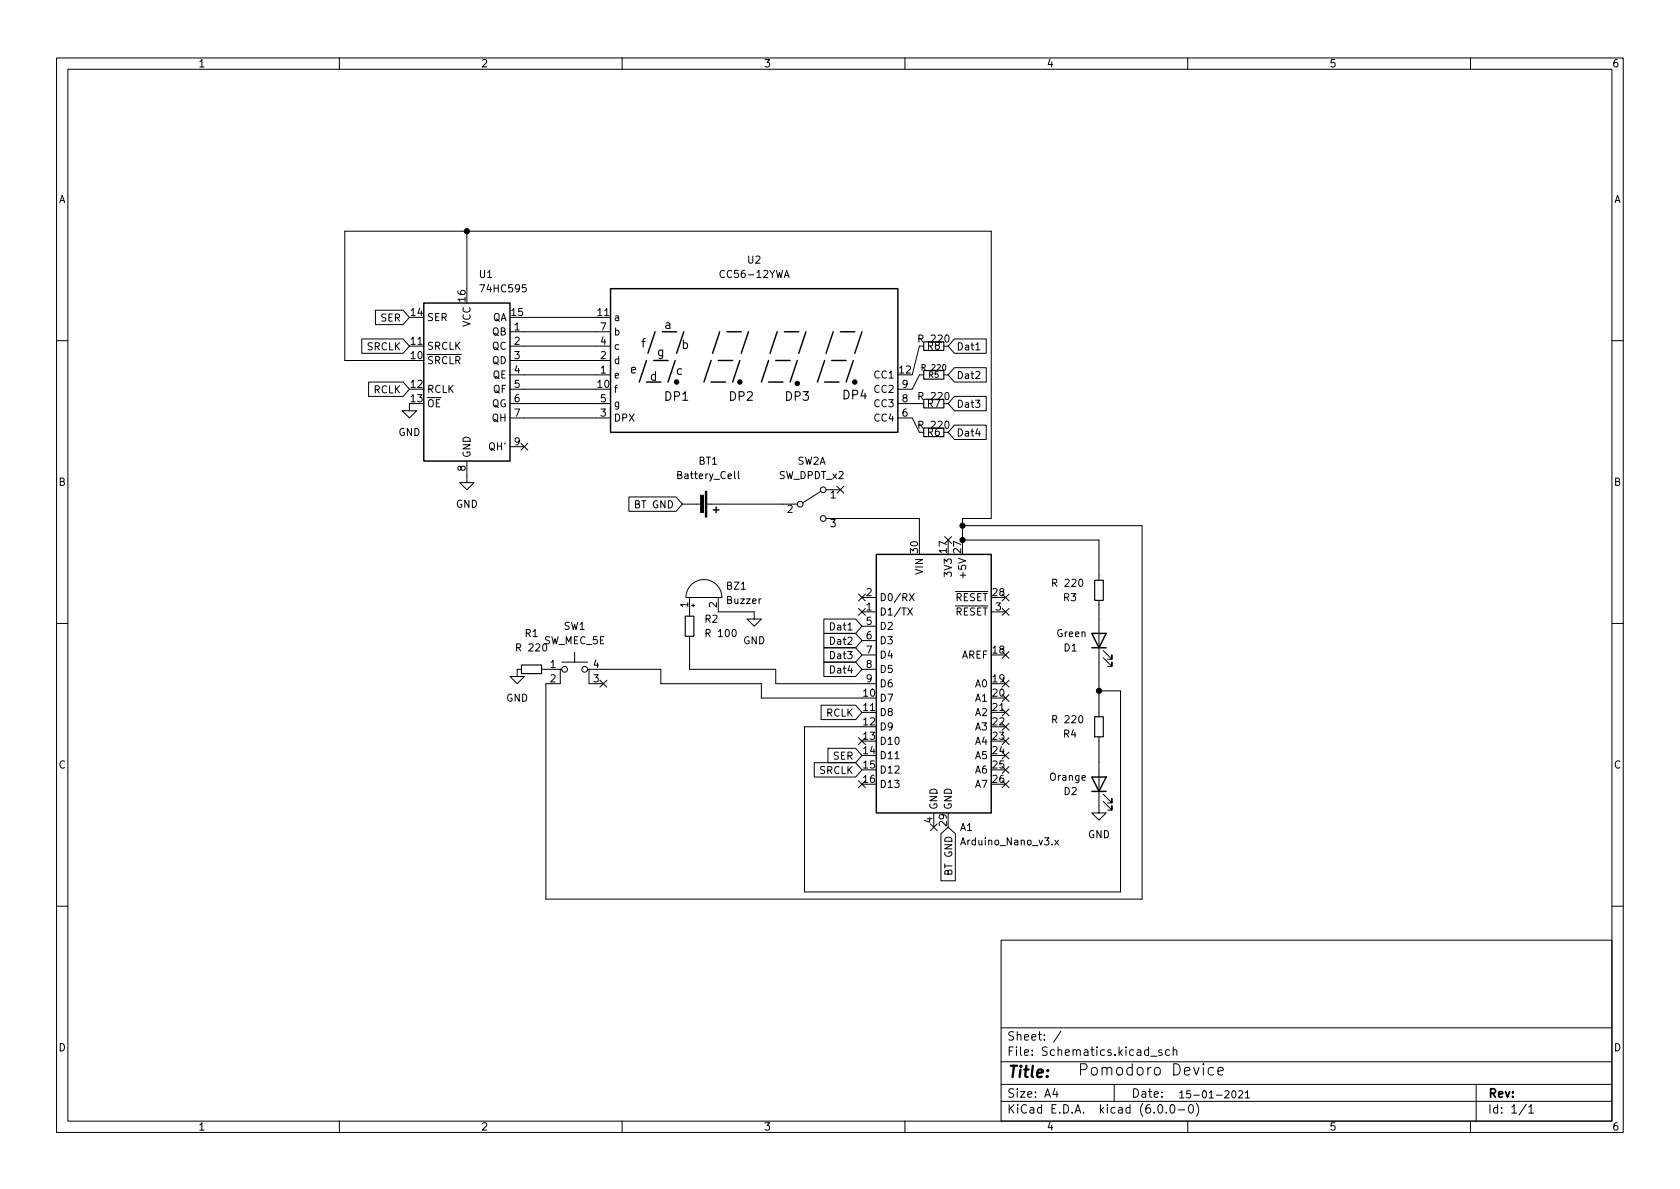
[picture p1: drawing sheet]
<svg xmlns="http://www.w3.org/2000/svg" width="297mm" height="210mm" viewBox="0 0 297 210" stroke-linecap="round" stroke-linejoin="round" font-family="sans-serif">
<g fill="none" stroke="#000" stroke-width=".18">
<path d="M10 10.2h277v190.1h-277zM12 12.2h273v186.1h-273zM60 10.2v2M110 10.2v2M160 10.2v2M210 10.2v2M260 10.2v2M64 59.9h7.3l1.1 1.3-1.1 1.3h-7.3zM66.4 54.9h4.9l1.1 1.2-1.1 1.3h-4.9zM82.5 40.9v10.1M90.2 58.7h17.7M92.7 56.1h15.2"/>
<path d="M138.7 49.1l.4-1.3 .4 1.3M168.8 59.9h5.6v2.6h-5.6l-1.2-1.3zM10 60.2h2M65.2 67.6h6.1l1.1 1.2-1.1 1.3h-6.1zM72.4 71.4v1.2h1.3l-1.3 1.3-1.3-1.3h1.3M72.4 63.7h-11.4v-22.8h114.3v50.8h-5.1v3.8h24.1v7.1M72.4 61.2h2.5M90.2 66.3h17.7M90.2 63.7h17.7M90.2 73.9h17.7M90.2 61.2h17.7M90.2 71.4h17.7"/>
<path d="M90.2 68.8h15.2M90.2 79h2.5M92.1 78.4l1.2 1.2M93.3 78.4l-1.2 1.2M158.7 73.9h2.6l1.3 2.5M158.7 71.4h3.9M162.6 61.2l-1.3 5.1M163.3 66.3h-.7l-1.3 2.5h-2.6M166.9 66.3h.7M168.8 70.1h5.6v2.5h-5.6l-1.2-1.2zM168.8 75.2h5.6v2.5h-5.6l-1.2-1.3zM168.8 65h5.6v2.6h-5.6l-1.2-1.3z"/>
<path d="M172.5 61.9h.8M285 60.2h2M82.5 81.5v3.8h1.3l-1.3 1.3-1.2-1.3h1.2M111.2 87.9h8.3l1.1 1.2-1.1 1.3h-8.3zM120.6 89.1h3.4M125 89.1h16M130.5 83.4v1.1l.2 .1M145.2 86.9l-3.2 2M146 86.6h2.6M146 91.7h16.6v3.8M148 86l1.2 1.2M149.2 86l-1.2 1.2"/>
<path d="M167 94.9l1.2 1.2M168.2 94.9l-1.2 1.2M170.2 93h31.7v66h-105.4v-38.1h2.6v-2.5h.2M10 110.2h2M92.2 118.4h-.8v1.2h1.3l-1.3 1.3-1.2-1.3h1.2M95.8 118.4h3.3M99.3 117.1h4.6M101.6 115.3v1.8M103.9 118.4h.2v2.5h2.6M104.1 118.4h12.7v2.5h17.8v2.5h17.8M121.9 112.5v5.9h15.3v2.5h17.7M121.9 105.7v3.3"/>
<path d="M122.2 103.4a3.2 3.2 0 0 1 3.5-.7 3.2 3.2 0 0 1 1.9 3h-6.3a3.2 3.2 0 0 1 .9-2.3zM122.3 107.1h.5M122.6 106.8v.5M127 105.7v2.5h6.3v1.3h1.3l-1.3 1.2-1.2-1.2h1.2M145.7 117.1h5.6l1.1 1.3-1.1 1.2h-5.6zM145.7 114.5h5.6l1.1 1.3-1.1 1.3h-5.6zM145.7 109.5h5.6l1.1 1.2-1.1 1.3h-5.6zM145.7 112h5.6l1.1 1.3-1.1 1.2h-5.6zM151.8 107.6l1.2 1.2M151.8 105l1.2 1.3M152.4 118.4h2.5M152.4 108.2h2.5"/>
<path d="M152.4 105.7h2.5M152.4 110.7h2.5M152.4 113.3h2.5M152.4 115.8h2.5M153 107.6l-1.2 1.2M153 105l-1.2 1.3M160.5 107.5l.8 1.3M160.8 105l.8 1.2M161.3 107.5l-.8 1.3M161.6 105l-.8 1.2M175.3 108.2h2.5M177.2 115.2l1.2 1.2"/>
<path d="M177.2 105l1.2 1.3M177.2 107.6l1.2 1.2M178.4 115.2l-1.2 1.2M178.4 105l-1.2 1.3M178.4 107.6l-1.2 1.2M194.3 106.2v20.5M195.1 116.3l1.5 1.6v-.8v.8h-.8M195.1 115.1l1.5 1.5v-.8v.8h-.8M285 110.2h2M106.1 120.3l1.2 1.2M107.3 120.3l-1.2 1.2M144 134.9h7.3l1.1 1.2-1.1 1.3h-7.3z"/>
<path d="M145.2 124.7h6.1l1.1 1.3-1.1 1.2h-6.1zM146.4 132.3h4.9l1.1 1.3-1.1 1.3h-4.9zM151.8 138.1l1.2 1.2M151.8 130.4l1.2 1.3M152.4 126h2.5M153 138.1l-1.2 1.2M153 130.4l-1.2 1.3M158.2 134.2h.8M175.3 126h2.5M177.2 138.1l1.2 1.2M177.2 125.4l1.2 1.2M177.2 120.3l1.2 1.2"/>
<path d="M177.2 127.9l1.2 1.2M177.2 130.4l1.2 1.3M177.2 133l1.2 1.2M177.2 135.5l1.2 1.2M177.2 122.8l1.2 1.2M178.4 133l-1.2 1.2M178.4 138.1l-1.2 1.2M178.4 125.4l-1.2 1.2M178.4 120.3l-1.2 1.2M178.4 127.9l-1.2 1.2M178.4 130.4l-1.2 1.3M178.4 135.5l-1.2 1.2"/>
<path d="M178.4 122.8l-1.2 1.2M194.3 130.3v13.5h1.3l-1.3 1.2-1.3-1.2h1.3M194.3 122.2h3.8v35.5h-55.9v-29.2h10.2M164.5 145.7l1.2 1.2M165.1 143.8v2.5M165.7 145.7l-1.2 1.2M166.4 147.4l1.2-1.1 1.3 1.1v8.4h-2.5zM186.5 148.6l.7 .8M187.2 148.6l-.7 .8M195.1 141.7l1.5 1.6v-.8v.8h-.8M195.1 140.5l1.5 1.5v-.8v.8h-.8M10 160.2h2"/>
<path d="M177 166.3h108v32h-108zM285 160.2h2M60 198.3v2M110 198.3v2M160 198.3v2M177 194.8h108M177 191.8h108M177 187.8h108M177 181.8h108M186.5 192.5l-.4 1h1M186.9 193v1M187.6 182.4l-1.3 1.9"/>
<path d="M197 191.8v3M203.4 186.8h1.2M204.9 195.4l.2-.1a.81 .81 0 0 1 .6 .7 .81 .81 0 0 1-.3 .8h-.2a.81 .81 0 0 1-.6-.6 .81 .81 0 0 1 .3-.8zM205.4 185.7l-.3-.1-.2 .2v.3l.5 .1v.4h-.5M206.2 196.7v.1M206.8 185.7l-.4-.1-.3 .3v.4l.1 .3h.6M207.1 195.4l.1-.1a.81 .81 0 0 1 .6 .7 .81 .81 0 0 1-.3 .8h-.1a.81 .81 0 0 1-.6-.6 .81 .81 0 0 1 .3-.8zM207.4 185.8l.2-.2 .4 .1 .1 .9M207.4 185.1v1.5M208.4 196.3h1.1M210 198.3v2M210.4 195.4l.1-.1a.81 .81 0 0 1 .6 .7 .81 .81 0 0 1-.3 .8h-.2a.81 .81 0 0 1-.5-.6 .81 .81 0 0 1 .3-.8z"/>
<path d="M211.5 195.1a1.72 1.72 0 0 1 0 2.3M214.6 188.9l-.6-.1-.4 .4v.5l.2 .3 .2 .1 .6-.1M215.3 189.4l1-.2-.1-.3-.6-.1-.3 .3 .1 .9 .2 .1 .6-.1M217.9 193l.2-.1a.68 .68 0 0 1 .4 .6 .68 .68 0 0 1-.4 .6l-.2-.1-.1-.3zM219 193l.5-.1 .2 .3-.8 .9h.8M220.2 193.2l.4-.3v1.2M220.2 194.1h.7M260 198.3v2M261 191.8v6.5M269.9 195.3l-1.3 1.9M270.3 195.8l.4-.5v1.5M270.3 196.8h.9"/>
<circle cx="141.5" cy="89.1" r=".51"/>
<circle cx="145.5" cy="86.6" r=".51"/>
<circle cx="145.5" cy="91.7" r=".51"/>
<circle cx="99.8" cy="118.4" r=".51"/>
<circle cx="103.4" cy="118.4" r=".51"/>
</g>
<path d="M163.3 65.5h3.6v1.6h-3.6zM163.3 60.4h3.6v1.6h-3.6zM163.3 75.7h3.6v1.5h-3.6zM163.3 70.6h3.6v1.5h-3.6zM92.2 117.6h3.6v1.5h-3.6zM121.2 109h1.5v3.5h-1.5zM193.5 102.6h1.6v3.6h-1.6zM193.5 126.7h1.6v3.6h-1.6z" fill="none" stroke="#000" stroke-width=".2"/>
<g fill="none" stroke="#000" stroke-width=".25">
<path d="M74.9 53.6h15.3v27.9h-15.3zM107.9 51h50.8v25.4h-50.8zM115.8 58.7l-1.2 3.8M117.1 58.7h2.5M120.9 58.7l-1.3 3.8M127.3 58.7l-1.3 3.8M128.5 58.7h2.6M132.3 58.7l-1.2 3.8M137.4 58.7l-1.3 3.8M138.7 58.7h2.5M142.5 58.7l-1.3 3.8M147.3 58.7l-1.3 3.8"/>
<path d="M148.6 58.7h2.5M152.4 58.7l-1.3 3.8M114.3 63.7l-1.3 3.9M114.3 67.6h2.5M115.6 63.7h2.5M119.4 63.7l-1.3 3.9M125.7 67.6h2.6M125.7 63.7l-1.2 3.9M127 63.7h2.5M130.8 63.7l-1.3 3.9M135.9 67.6h2.5M135.9 63.7l-1.3 3.9"/>
<path d="M137.2 63.7h2.5M141 63.7l-1.3 3.9M145.8 67.6h2.5M145.8 63.7l-1.3 3.9M147.1 63.7h2.5M150.9 63.7l-1.3 3.9M126.1 90.2h1M126.6 89.7v1M154.9 98h20.4v45.8h-20.4zM193 112h2.6l-1.3 2.5zM193 114.5h2.6M193 137.4h2.6l-1.3 2.5z"/>
<path d="M193 139.9h2.6"/>
</g>
<g fill="#000" stroke="#000" stroke-width=".25">
<circle cx="119.6" cy="67.6" r=".36"/>
<circle cx="130.8" cy="67.6" r=".36"/>
<circle cx="141" cy="67.8" r=".36"/>
<circle cx="151.1" cy="67.6" r=".36"/>
</g>
<g fill="#000" stroke="#000" stroke-width=".18">
<path d="M123.9 87.6h.5v3h-.5zM124.7 86.9h.3v4.5h-.3z"/>
<circle cx="82.5" cy="40.9" r=".46"/>
<circle cx="170.2" cy="95.5" r=".46"/>
<circle cx="170.2" cy="93" r=".46"/>
<circle cx="194.3" cy="122.2" r=".46"/>
</g>
<g font-size="2.8">
<text x="178" y="190.6">Title:</text>
<text x="190.5" y="190.2">Pomodoro Device</text>
</g>
<g font-size="2.1">
<text x="117.5" y="58.2">a</text>
<text x="113.4" y="61.5">f</text>
<text x="116.2" y="63">g</text>
<text x="120.5" y="61.7">b</text>
<text x="111.4" y="66">e</text>
<text x="114.9" y="67.3">d</text>
<text x="117.6" y="70.9">DP1</text>
<text x="119.6" y="66.3">c</text>
<text x="129" y="70.9">DP2</text>
<text x="138.9" y="70.9">DP3</text>
<text x="149.1" y="70.6">DP4</text>
<text x="178" y="184">Sheet: /</text>
<text x="178" y="186.7">File: Schematics.kicad_sch</text>
<text x="178" y="196.9">KiCad E.D.A. kicad (6.0.0-0)</text>
<text x="178" y="194.1">Size: A4</text>
<text x="200" y="194.1">Date:</text>
<text x="263" y="194.1">Rev:</text>
<text x="263" y="196.9">Id: 1/1</text>
</g>
<g font-size="1.8">
<text x="35" y="11.9">1</text>
<text x="85" y="11.9">2</text>
<text x="135" y="11.9">3</text>
<text x="185" y="11.9">4</text>
<text x="235" y="11.9">5</text>
<text x="285" y="11.9">6</text>
<text x="10.3" y="35.9">A</text>
<text x="285.3" y="35.9">A</text>
<text x="132.2" y="46.6">U2</text>
<text x="82.3" y="53.3" transform="rotate(-90 82.3 53.3)">16</text>
<text x="84.8" y="49.1">U1</text>
<text x="85.2" y="51.7">74HC595</text>
<text x="127.7" y="49.1">CC56-12YWA</text>
<text x="67.3" y="56.9">SER</text>
<text x="72.7" y="55.9">14</text>
<text x="75.4" y="56.8">SER</text>
<text x="83.2" y="57.8" transform="rotate(-90 83.2 57.8)">VCC</text>
<text x="87" y="59.3">QB</text>
<text x="87" y="56.8">QA</text>
<text x="90.5" y="55.9">15</text>
<text x="90.9" y="58.4">1</text>
<text x="105.7" y="55.9">11</text>
<text x="106.2" y="58.4">7</text>
<text x="108.5" y="56.8">a</text>
<text x="108.5" y="59.3">b</text>
<text x="64.9" y="61.9">SRCLK</text>
<text x="72.7" y="63.5">10</text>
<text x="72.7" y="61">11</text>
<text x="75.4" y="64.4">~{SRCLR}</text>
<text x="75.4" y="61.8">SRCLK</text>
<text x="87" y="61.8">QC</text>
<text x="87" y="64.4">QD</text>
<text x="90.9" y="61">2</text>
<text x="90.9" y="63.5">3</text>
<text x="106.2" y="63.5">2</text>
<text x="106.2" y="61">4</text>
<text x="108.5" y="64.4">d</text>
<text x="108.5" y="61.8">c</text>
<text x="162.7" y="60.6">R 220</text>
<text x="164" y="61.8">R8</text>
<text x="169.1" y="61.9">Dat1</text>
<text x="66" y="69.6">RCLK</text>
<text x="72.7" y="68.6">12</text>
<text x="72.7" y="71.1">13</text>
<text x="75.4" y="69.5">RCLK</text>
<text x="87.1" y="66.9">QE</text>
<text x="87.2" y="69.5">QF</text>
<text x="90.9" y="66">4</text>
<text x="90.9" y="68.6">5</text>
<text x="90.9" y="71.1">6</text>
<text x="105.7" y="68.6">10</text>
<text x="106.2" y="66">1</text>
<text x="106.2" y="71.1">5</text>
<text x="108.5" y="66.9">e</text>
<text x="108.5" y="69.5">f</text>
<text x="154.7" y="66.9">CC1</text>
<text x="154.7" y="69.5">CC2</text>
<text x="159" y="66">12</text>
<text x="159.5" y="71.1">8</text>
<text x="159.5" y="68.6">9</text>
<text x="162.7" y="70.7">R 220</text>
<text x="169.1" y="67">Dat2</text>
<text x="70.4" y="77.1">GND</text>
<text x="75.4" y="72">~{OE}</text>
<text x="86.9" y="72">QG</text>
<text x="87" y="74.5">QH</text>
<text x="90.9" y="73.7">7</text>
<text x="106.2" y="73.7">3</text>
<text x="108.5" y="74.5">DPX</text>
<text x="108.5" y="72">g</text>
<text x="154.7" y="74.5">CC4</text>
<text x="154.7" y="72">CC3</text>
<text x="159.5" y="73.7">6</text>
<text x="162.7" y="75.8">R 220</text>
<text x="164" y="77.1">R6</text>
<text x="164" y="72">R7</text>
<text x="169.1" y="72.1">Dat3</text>
<text x="169.1" y="77.2">Dat4</text>
<text x="82.3" y="83.3" transform="rotate(-90 82.3 83.3)">8</text>
<text x="83.2" y="81" transform="rotate(-90 83.2 81)">GND</text>
<text x="86.6" y="79.6">QH'</text>
<text x="90.9" y="78.7">9</text>
<text x="123.6" y="82.2">BT1</text>
<text x="141" y="82.2">SW2A</text>
<text x="10.3" y="85.9">B</text>
<text x="80.6" y="89.8">GND</text>
<text x="112.4" y="89.9">BT GND</text>
<text x="120.1" y="84.7">Battery_Cell</text>
<text x="137.7" y="84.7">SW_DPDT_x2</text>
<text x="146.8" y="88.1">1</text>
<text x="285.3" y="85.9">B</text>
<text x="139.2" y="90.7">2</text>
<text x="146.8" y="93.2">3</text>
<text x="162.3" y="97.8" transform="rotate(-90 162.3 97.8)">30</text>
<text x="163.2" y="101.5" transform="rotate(-90 163.2 101.5)">VIN</text>
<text x="167.4" y="97.8" transform="rotate(-90 167.4 97.8)">17</text>
<text x="168.3" y="101.7" transform="rotate(-90 168.3 101.7)">3V3</text>
<text x="169.9" y="97.8" transform="rotate(-90 169.9 97.8)">27</text>
<text x="170.8" y="101.7" transform="rotate(-90 170.8 101.7)">+5V</text>
<text x="121.7" y="107.4" transform="rotate(-90 121.7 107.4)">1</text>
<text x="126.7" y="107.4" transform="rotate(-90 126.7 107.4)">2</text>
<text x="128.5" y="104.3">BZ1</text>
<text x="128.6" y="106.8">Buzzer</text>
<text x="153.2" y="107.9">1</text>
<text x="153.2" y="105.4">2</text>
<text x="155.4" y="106.3">D0/RX</text>
<text x="167.5" y="106.3">~{RESET}</text>
<text x="175.5" y="105.4">28</text>
<text x="176" y="107.9">3</text>
<text x="186.4" y="103.8">R 220</text>
<text x="188.1" y="106.3">R3</text>
<text x="92.8" y="112.6">R1</text>
<text x="96.1" y="113.9">SW_MEC_5E</text>
<text x="99.7" y="111.4">SW1</text>
<text x="124.6" y="110.1">R2</text>
<text x="125.1" y="112.6">R 100</text>
<text x="131.4" y="113.9">GND</text>
<text x="147.1" y="111.5">Dat1</text>
<text x="153.2" y="110.5">5</text>
<text x="153.2" y="113">6</text>
<text x="155.4" y="108.8">D1/TX</text>
<text x="155.4" y="111.4">D2</text>
<text x="155.4" y="113.9">D3</text>
<text x="167.5" y="108.8">~{RESET}</text>
<text x="186.9" y="112.6">Green</text>
<text x="91.6" y="115.2">R 220</text>
<text x="97.3" y="118.1">1</text>
<text x="104.9" y="118.1">4</text>
<text x="147.1" y="119.1">Dat4</text>
<text x="147.1" y="116.5">Dat3</text>
<text x="147.1" y="114">Dat2</text>
<text x="153.2" y="115.6">7</text>
<text x="153.2" y="118.1">8</text>
<text x="155.4" y="116.5">D4</text>
<text x="155.4" y="119">D5</text>
<text x="169.9" y="116.5">AREF</text>
<text x="175.5" y="115.6">18</text>
<text x="188.1" y="115.2">D1</text>
<text x="89.5" y="124.1">GND</text>
<text x="97.3" y="120.6">2</text>
<text x="104.9" y="120.6">3</text>
<text x="152.7" y="123.2">10</text>
<text x="152.7" y="125.7">11</text>
<text x="153.2" y="120.6">9</text>
<text x="155.4" y="124.1">D7</text>
<text x="155.4" y="121.5">D6</text>
<text x="172.5" y="121.5">A0</text>
<text x="172.5" y="124.1">A1</text>
<text x="175.5" y="120.6">19</text>
<text x="175.5" y="123.2">20</text>
<text x="175.5" y="125.7">21</text>
<text x="146.1" y="126.7">RCLK</text>
<text x="152.7" y="128.3">12</text>
<text x="152.7" y="130.8">13</text>
<text x="155.4" y="126.6">D8</text>
<text x="155.4" y="129.2">D9</text>
<text x="155.4" y="131.7">D10</text>
<text x="172.5" y="126.6">A2</text>
<text x="172.5" y="129.2">A3</text>
<text x="172.5" y="131.7">A4</text>
<text x="175.5" y="128.3">22</text>
<text x="175.5" y="130.8">23</text>
<text x="186.4" y="127.9">R 220</text>
<text x="188.1" y="130.4">R4</text>
<text x="10.3" y="135.9">C</text>
<text x="144.9" y="136.9">SRCLK</text>
<text x="147.3" y="134.3">SER</text>
<text x="152.7" y="133.3">14</text>
<text x="152.7" y="135.9">15</text>
<text x="155.4" y="134.2">D11</text>
<text x="155.4" y="136.8">D12</text>
<text x="172.5" y="134.2">A5</text>
<text x="172.5" y="136.8">A6</text>
<text x="175.5" y="133.3">24</text>
<text x="175.5" y="135.9">25</text>
<text x="285.3" y="135.9">C</text>
<text x="152.7" y="138.4">16</text>
<text x="155.4" y="139.3">D13</text>
<text x="165.7" y="143.3" transform="rotate(-90 165.7 143.3)">GND</text>
<text x="168.3" y="143.3" transform="rotate(-90 168.3 143.3)">GND</text>
<text x="172.5" y="139.3">A7</text>
<text x="175.5" y="138.4">26</text>
<text x="185.7" y="138">Orange</text>
<text x="188.1" y="140.6">D2</text>
<text x="164.8" y="145.5" transform="rotate(-90 164.8 145.5)">4</text>
<text x="167.4" y="146" transform="rotate(-90 167.4 146)">29</text>
<text x="169.8" y="146.9">A1</text>
<text x="170.2" y="149.5">Arduino_Nano_v3.x</text>
<text x="192.3" y="148.2">GND</text>
<text x="168.4" y="154.5" transform="rotate(-90 168.4 154.5)">BT GND</text>
<text x="10.3" y="185.9">D</text>
<text x="285.3" y="185.9">D</text>
<text x="208.3" y="194.2">15-01-2021</text>
<text x="35" y="199.9">1</text>
<text x="85" y="199.9">2</text>
<text x="135" y="199.9">3</text>
<text x="185" y="199.9">4</text>
<text x="235" y="199.9">5</text>
<text x="285" y="199.9">6</text>
</g>
<g font-size="1.4">
<text x="163.2" y="65.5">R 220</text>
<text x="164.2" y="66.8">R5</text>
</g>
</svg>
